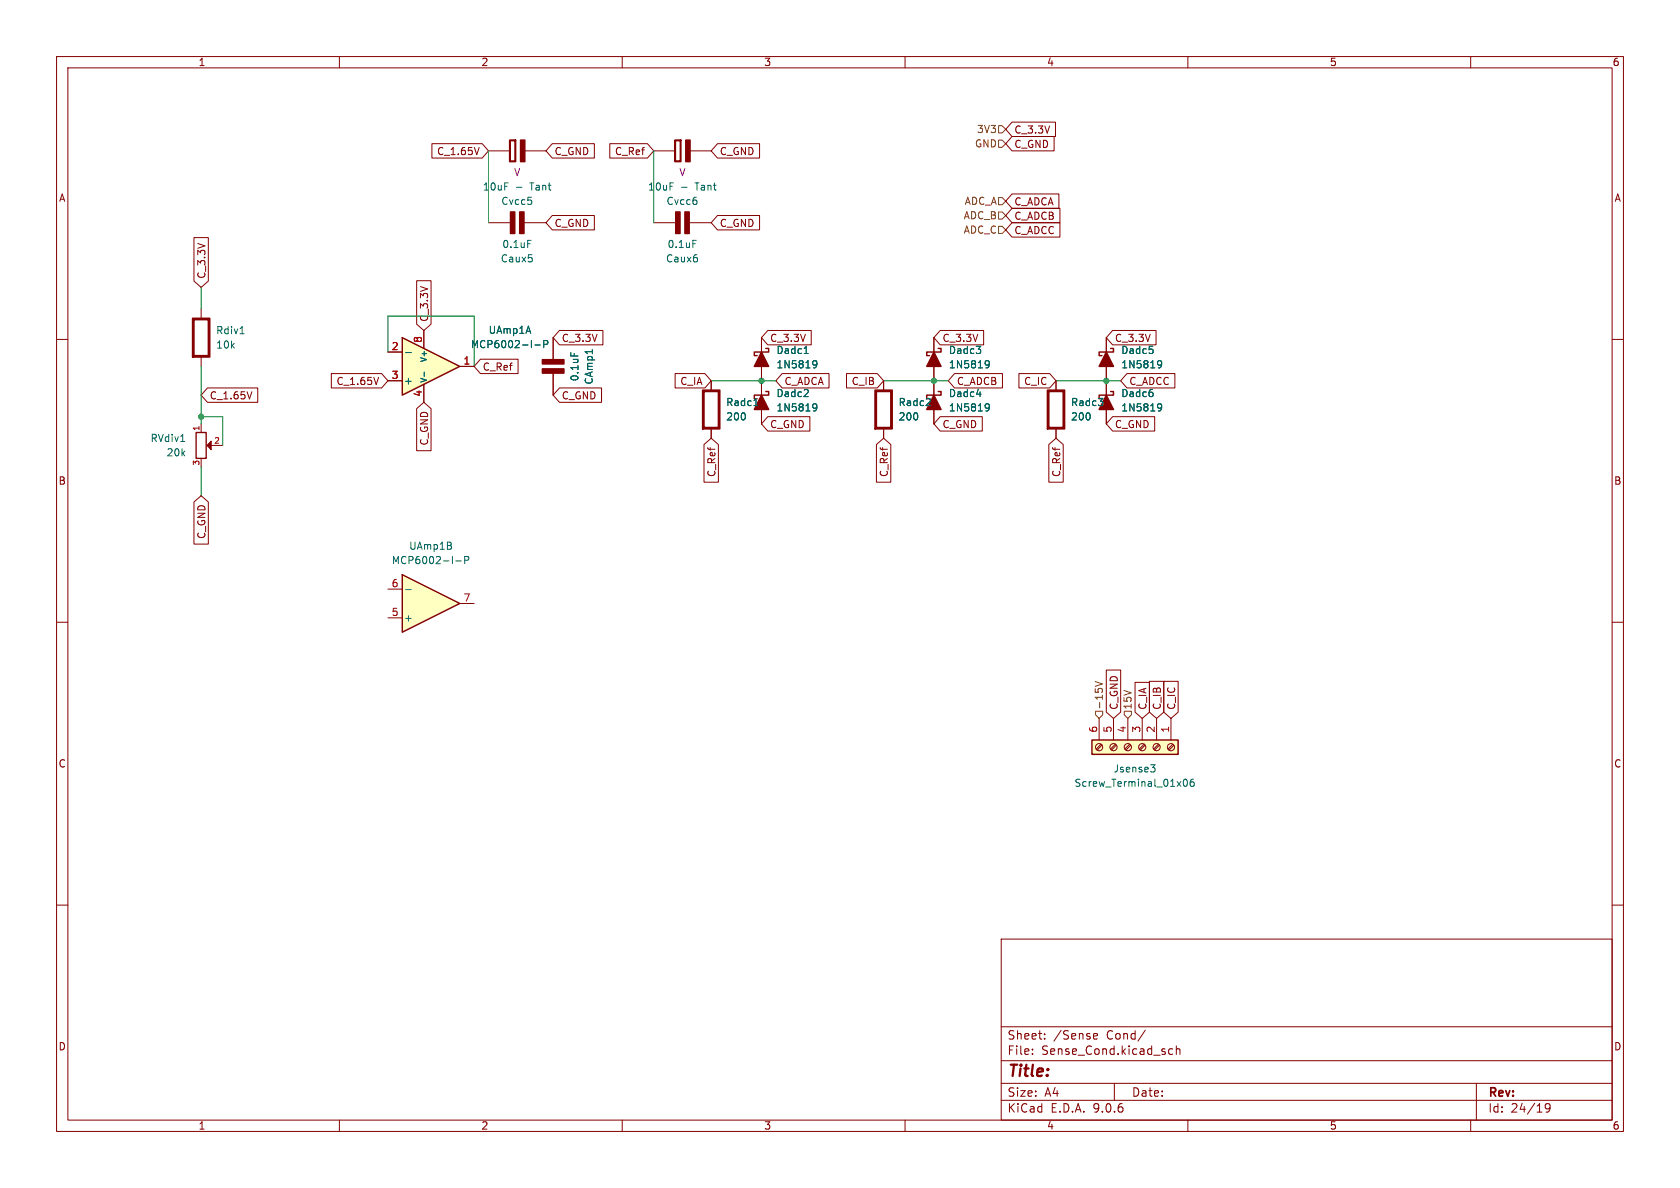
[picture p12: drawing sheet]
<svg xmlns="http://www.w3.org/2000/svg" width="297mm" height="210mm" viewBox="0 0 297 210" stroke-linecap="round" stroke-linejoin="round" font-family="sans-serif">
<g fill="none" stroke="#840000" stroke-width=".18">
<path d="M10 10h277v190h-277zM12 12h273v186h-273zM60 10v2M110 10v2M160 10v2M210 10v2M260 10v2M134.6 59.7v15.2M165.1 59.7v7.6M10 60h2M35.6 74.9v1.5M37.4 78.7h2"/>
<path d="M125.7 67.3v1.7M125.7 75.8v1.7M195.6 67.3v7.6M285 60h2M35.6 81.1v1.5M10 110h2M285 110h2M10 160h2M177 166h108v32h-108zM285 160h2M60 198v2M110 198v2"/>
<path d="M160 198v2M177 194.5h108M177 191.5h108M177 187.5h108M177 181.5h108M182.5 186.3v.1M182.5 185.5v.1M184.7 183.6v.1M184.7 182.8v.1M193.3 183.5l.2 .2 .5-.1M193.3 182.9l.2-.2h.3l.2 .2v.2l-.7 .1M197 191.5v3"/>
<path d="M202.5 182.1l-1.3 2M206.6 186.1l.3 .3 .4-.1M207.3 185.5l-.4-.1-.3 .3M208 185.5l.2-.1 .3 .1 .1 .9M208 184.9v1.5M210 198v2M260 198v2M261 191.5v6.5M274 195.7l-.3 .3h-.2l-.3-.3 .1-.5 .4-.1 .3 .1a.99 .99 0 0 1-.4 1.4h-.3"/>
</g>
<g fill="#840000" stroke="#840000" stroke-width=".25">
<path d="M195.6 69.9l1.2 2.5h-2.5z"/>
<path d="M165.1 62.2l1.3 2.6h-2.6z"/>
<path d="M134.6 62.2l1.3 2.6h-2.6z"/>
<path d="M124.2 69h3.1v6.8h-3.1l.3-.2h2.5v-6.4h-2.5v6.4l-.3 .2z"/>
<path d="M134.6 69.9l1.3 2.5h-2.6z"/>
</g>
<path d="M135.4 61.6h.5v.6h-2.6v.7h.6M135.4 69.2h.5v.7h-2.6v.6h.6M165.9 61.6h.5v.6h-2.6v.7h.5M196.3 69.2h.5v.7h-2.5v.6h.5" fill="none" stroke="#840000" stroke-width=".25"/>
<g fill="none" stroke="#006464" stroke-width=".18">
<path d="M31.9 78h.8M133.3 71.7h.7M142.2 62.5h.7M142.9 69.1l-.1 .3-.7 .7h.8M143.8 71.4h.4l.1 .1a.84 .84 0 0 1-.3 1.2h-.2M143.8 63.8h.4l.1 .1a.84 .84 0 0 1-.3 1.1h-.2M144.4 71.9l-.2 .3-.4-.1M144.4 64.3l-.2 .2h-.4M172.6 61.2h.8l-.4 .5M173.3 61.8v.6M174.3 63.8h.3l.2 .1a.84 .84 0 0 1-.3 1.1h-.2M174.9 64.3l-.3 .2h-.3"/>
<path d="M203.7 69.4l.2 .2-.2 .5M204.8 71.4h.3l.2 .1a.84 .84 0 0 1-.3 1.2h-.2M205.4 71.9l-.3 .3-.3-.1"/>
</g>
<path d="M34.7 76.5h1.7v4.5h-1.7z" fill="none" stroke="#840000" stroke-width=".24"/>
<path d="M37.3 78v1.5l-.7-.8z" fill="#840000" stroke="#840000" stroke-width=".18"/>
<path d="M71.1 59.7l10.2 5.1-10.2 5.1z" fill="#ffffc2"/>
<path d="M71.1 59.7l10.2 5.1-10.2 5.1zM165.9 69.2h.5v.7h-2.6v.6h.5M196.3 61.6h.5v.6h-2.5v.7h.5" fill="none" stroke="#840000" stroke-width=".25"/>
<g fill="none" stroke="#840000" stroke-width=".18">
<path d="M86.4 39.4h3.8M86.4 26.7h3.7M92.6 39.4h3.9M92.8 26.7h3.7M115.6 39.4h3.9M115.6 26.7h3.7M121.8 39.4h3.9M122 26.7h3.7M35.6 54.6v1.7M74.9 58.4v3.2M97.8 59.7v3.9M195.6 59.7v7.6"/>
<path d="M35.6 63.1v1.7M68.6 62.2h2.5M68.6 67.3h2.5M74.9 67.9v3.2M81.3 64.8h2.5M97.8 66v3.9M156.2 67.3v1.7M156.2 75.8v1.7M165.1 67.3v7.6M186.7 67.3v1.7M186.7 75.8v1.7"/>
</g>
<g fill="none" stroke="#006464" stroke-width=".18">
<path d="M91.3 33.1h1M93.9 35.5v.5M120.5 33.1h1M123.2 35.5v.5M42.4 59h.8M93.3 42.5h.6M94 45.6v.6M122.5 42.5h.6M123.3 45.6v.6M71.7 62.3h1M75 65.8v.7M94.6 61h.9"/>
<path d="M96.1 60.9l.6-.1 .2-.2-.1-.3-.7-.1v1.3M100.9 62.3v.6M104.7 61.8v.7M164.4 70.5l.1 .2-.1 .3-.7 .7h.8M172.6 69.7h.8M174.3 71.4h.3l.2 .1a.84 .84 0 0 1-.3 1.2h-.2M174.9 71.9l-.3 .3-.3-.1M194.2 70.4h.8l-.5 .5M194.9 71v.6M203.2 61.2h.6M203.7 61.8l.2 .1-.2 .5M204.8 63.8h.3l.2 .1a.84 .84 0 0 1-.3 1.1h-.2"/>
<path d="M205.4 64.3l-.3 .2h-.3"/>
</g>
<g fill="#840000" stroke="#840000" stroke-width=".25">
<path d="M165.1 69.9l1.3 2.5h-2.6z"/>
<path d="M185.2 69h3v6.8h-3l.2-.2h2.6v-6.4h-2.6v6.4l-.2 .2z"/>
<path d="M119.5 37.5h.7v3.8h-.7z"/>
<path d="M121.1 37.5h.7v3.8h-.7z"/>
<path d="M119.3 24.8h1.1l-.1 .1h-.9v3.6h.9v-3.6l.1-.1v3.8h-1.1z"/>
<path d="M121.2 24.8h.8v3.8h-.8z"/>
<path d="M34 56.3h3.1v6.8h-3.1l.3-.2h2.5v-6.4h-2.5v6.4l-.3 .2z"/>
<path d="M90.2 37.5h.8v3.8h-.8z"/>
<path d="M91.9 37.5h.7v3.8h-.7z"/>
<path d="M90.1 24.8h1.1l-.1 .1h-.9v3.6h.9v-3.6l.1-.1v3.8h-1.1z"/>
<path d="M92 24.8h.8v3.8h-.8z"/>
<path d="M195.6 62.2l1.2 2.6h-2.5z"/>
<path d="M154.7 69h3v6.8h-3l.2-.2h2.6v-6.4h-2.6v6.4l-.2 .2z"/>
<path d="M95.9 63.6h3.8v.7h-3.8z"/>
<path d="M95.9 65.2h3.8v.8h-3.8z"/>
</g>
<path d="M193 130.8h15.3v2.6h-15.3z" fill="#ffffc2"/>
<path d="M193 130.8h15.3v2.6h-15.3z" fill="none" stroke="#840000" stroke-width=".25"/>
<g fill="none" stroke="#840000" stroke-width=".18">
<path d="M194.3 127v3.8M194.6 131.5l-.8 .9M194.8 131.7l-.8 .9M196.8 127v3.8M197.2 131.5l-.9 .9M197.4 131.7l-.9 .9M199.4 127v3.8M199.7 131.5l-.8 .9M199.9 131.7l-.8 .9M201.9 127v3.8M202.3 131.5l-.9 .9M202.4 131.7l-.8 .9"/>
<path d="M204.5 127v3.8M204.8 131.5l-.8 .9M205 131.7l-.9 .9M207 127v3.8M207.3 131.5l-.8 .9M207.5 131.7l-.8 .9"/>
<circle cx="194.3" cy="132.1" r=".63"/>
<circle cx="196.8" cy="132.1" r=".63"/>
<circle cx="199.4" cy="132.1" r=".63"/>
<circle cx="201.9" cy="132.1" r=".63"/>
<circle cx="204.5" cy="132.1" r=".63"/>
<circle cx="207" cy="132.1" r=".63"/>
</g>
<path d="M203.4 135.2h.8l-.4 .5 .3 .1 .1 .4-.2 .3h-.4M209.3 137.9l.2-.2a.68 .68 0 0 1 .4 .7 .68 .68 0 0 1-.4 .6l-.2-.1-.1-.4zM211 137.7l-.4 .1a.86 .86 0 0 0 0 1.2l.5-.1v-.4l-.2-.3h-.3l-.2 .3" fill="none" stroke="#006464" stroke-width=".18"/>
<path d="M71.1 101.6l10.2 5.1-10.2 5.1z" fill="#ffffc2"/>
<path d="M71.1 101.6l10.2 5.1-10.2 5.1z" fill="none" stroke="#840000" stroke-width=".25"/>
<g fill="none" stroke="#840000" stroke-width=".18">
<path d="M76.4 25.4h8.8l1.2 1.3-1.2 1.2h-8.8zM84.7 26.1l-.4 1.2M97.6 25.4h7.5v2.5h-7.5l-1.1-1.2zM97.6 38.1h7.5v2.5h-7.5l-1.1-1.2zM107.8 25.4h6.7l1.1 1.3-1.1 1.2h-6.7zM126.8 38.1h7.5v2.5h-7.5l-1.1-1.2zM126.8 25.4h7.5v2.5h-7.5l-1.1-1.2zM178.9 34.3h8.3v2.5h-8.3l-1.1-1.2zM178.9 39.4h8.5v2.5h-8.5l-1.1-1.3zM178.9 24.1h7.5v2.6h-7.5l-1.1-1.3zM178.9 21.6h7.7v2.5h-7.7l-1.1-1.2zM178.9 36.8h8.5v2.6h-8.5l-1.1-1.3z"/>
<path d="M34.3 42h2.5v7.7l-1.2 1.1-1.3-1.1zM73.7 49.6h2.5v7.7l-1.3 1.1-1.2-1.1zM74.9 58.4v3.2M97.8 59.7v3.9M98.9 58.4h7.7v2.6h-7.7l-1.1-1.3zM134.6 59.7v2.5M135.7 58.4h7.7v2.6h-7.7l-1.1-1.3zM165.1 59.7v2.5M166.2 58.4h7.7v2.6h-7.7l-1.1-1.3zM195.6 59.7v2.5M196.7 58.4h7.7v2.6h-7.7l-1.1-1.3zM36.7 68.6h8.9v2.5h-8.9l-1.1-1.2z"/>
<path d="M44.5 69.3l-.4 1.2M58.6 66h8.9l1.1 1.3-1.1 1.3h-8.9zM66.9 66.7l-.4 1.3M68.6 62.2h2.5M68.6 67.3h2.5M73.7 72.2l1.2-1.1 1.3 1.1v7.5h-2.5zM74.9 67.9v3.2M81.3 64.8h2.5M84.9 63.5h6.7v2.5h-6.7l-1.1-1.2zM97.8 66v3.9M98.9 68.6h7.4v2.5h-7.4l-1.1-1.2zM119.4 66h5.2l1.1 1.3-1.1 1.3h-5.2z"/>
<path d="M124.5 78.6l1.2-1.1 1.3 1.1v6.6h-2.5zM125.7 67.3v1.7M125.7 75.8v1.7M134.6 64.8v5.1M134.6 72.4v2.5M135.7 73.7h7.5v2.5h-7.5l-1.1-1.3zM138.3 66h8.3v2.6h-8.3l-1.1-1.3zM149.7 66h5.4l1.1 1.3-1.1 1.3h-5.4zM154.9 78.6l1.3-1.1 1.3 1.1v6.6h-2.6zM156.2 67.3v1.7M156.2 75.8v1.7M165.1 64.8v5.1"/>
<path d="M165.1 72.4v2.5M166.2 73.7h7.5v2.5h-7.5l-1.1-1.3zM168.8 66h8.4v2.6h-8.4l-1.2-1.3zM180.1 66h5.5l1.1 1.3-1.1 1.3h-5.5zM185.4 78.6l1.3-1.1 1.3 1.1v6.6h-2.6zM186.7 67.3v1.7M186.7 75.8v1.7M195.6 64.8v5.1M195.6 72.4v2.5M196.7 73.7h7.4v2.5h-7.4l-1.1-1.3zM199.2 66h8.5v2.6h-8.5l-1.1-1.3zM34.3 88.7l1.3-1.1 1.2 1.1v7.5h-2.5z"/>
<path d="M68.6 104.1h2.5M68.6 109.2h2.5M81.3 106.7h2.5M195.6 118.4h2.5v7.5l-1.3 1.1-1.2-1.1zM200.7 120.6h2.5v5.3l-1.3 1.1-1.2-1.1zM203.2 120.4h2.5v5.5l-1.2 1.1-1.3-1.1zM205.7 120.4h2.6v5.5l-1.3 1.1-1.3-1.1z"/>
</g>
<g fill="none" stroke="#006464" stroke-width=".18">
<path d="M71.7 62.3h1M75 65.8v.7M94.6 61h.9M96.1 60.9l.6-.1 .2-.2-.1-.3-.7-.1v1.3M100.9 62.3v.6M104.7 61.8v.7M133.3 71.7h.7M142.2 62.5h.7M142.9 69.1l-.1 .3-.7 .7h.8M143.8 63.8h.4l.1 .1a.84 .84 0 0 1-.3 1.1h-.2M143.8 71.4h.4l.1 .1a.84 .84 0 0 1-.3 1.2h-.2M144.4 64.3l-.2 .2h-.4"/>
<path d="M144.4 71.9l-.2 .3-.4-.1M164.4 70.5l.1 .2-.1 .3-.7 .7h.8M172.6 61.2h.8l-.4 .5M172.6 69.7h.8M173.3 61.8v.6M174.3 63.8h.3l.2 .1a.84 .84 0 0 1-.3 1.1h-.2M174.3 71.4h.3l.2 .1a.84 .84 0 0 1-.3 1.2h-.2M174.9 64.3l-.3 .2h-.3M174.9 71.9l-.3 .3-.3-.1M194.2 70.4h.8l-.5 .5M194.9 71v.6M203.2 61.2h.6"/>
<path d="M203.7 69.4l.2 .2-.2 .5M203.7 61.8l.2 .1-.2 .5M204.8 63.8h.3l.2 .1a.84 .84 0 0 1-.3 1.1h-.2M204.8 71.4h.3l.2 .1a.84 .84 0 0 1-.3 1.2h-.2M205.4 64.3l-.3 .2h-.3M205.4 71.9l-.3 .3-.3-.1M80.6 99.2h1M82.2 99h.6l.1-.2-.1-.3-.6-.1v1.2M71.7 104.2h1"/>
</g>
<path d="M176.5 34.9h.7l.6 .7-.6 .6h-.7zM176.5 22.2h.7l.6 .7-.6 .6h-.7zM176.5 24.8h.7l.6 .6-.6 .6h-.7zM176.5 37.5h.7l.6 .6-.6 .6h-.7zM176.5 40h.7l.6 .6-.6 .7h-.7zM193.6 120.5l1.3 .4-1.3 .4M193.7 125.7h1.2v.7l-.6 .6-.6-.6zM198.8 125.7h1.2v.7l-.6 .6-.6-.6z" fill="none" stroke="#725600" stroke-width=".18"/>
<path d="M86.4 26.7v12.7M115.6 26.7v12.7M35.6 50.8v3.8M35.6 64.8v10.1M35.6 73.7h3.8v5M68.6 62.2v-6.3h15.2v8.9M125.7 67.3h11.5M156.2 67.3h11.4M186.7 67.3h11.4M35.6 82.6v5" fill="none" stroke="#009600" stroke-width=".18"/>
<g fill="#009600" stroke="#009600" stroke-width=".18">
<circle cx="195.6" cy="67.3" r=".46"/>
<circle cx="165.1" cy="67.3" r=".46"/>
<circle cx="35.6" cy="73.7" r=".46"/>
<circle cx="134.6" cy="67.3" r=".46"/>
</g>
<text font-size="2.8" fill="#840000" x="178" y="190.9">Title:</text>
<g font-size="2.1" fill="#840000">
<text x="178" y="184">Sheet:</text>
<text x="186.2" y="184">/Sense</text>
<text x="195.7" y="184">Cond/</text>
<text x="178" y="186.7">File:</text>
<text x="184.1" y="186.7">Sense_Cond.kicad_sch</text>
<text x="178" y="196.9">KiCad</text>
<text x="178" y="194.1">Size:</text>
<text x="184.7" y="194.1">A4</text>
<text x="185.7" y="196.9">E.D.A.</text>
<text x="193.3" y="196.9">9.0.6</text>
<text x="200" y="194.1">Date:</text>
<text x="263" y="194.3">Rev:</text>
<text x="263" y="196.9">Id:</text>
<text x="267.1" y="196.9">24/19</text>
</g>
<g font-size="1.8" fill="#840000">
<text x="35" y="11.9">1</text>
<text x="85" y="11.9">2</text>
<text x="135" y="11.9">3</text>
<text x="185" y="11.9">4</text>
<text x="235" y="11.9">5</text>
<text x="285" y="11.9">6</text>
<text x="179.2" y="23.8">C_3.3V</text>
<text x="77.2" y="27.6">C_1.65V</text>
<text x="97.9" y="27.6">C_GND</text>
<text x="108.6" y="27.6">C_Ref</text>
<text x="127.2" y="27.6">C_GND</text>
<text x="179.2" y="26.4">C_GND</text>
<text x="10.3" y="35.9">A</text>
<text x="285.3" y="35.9">A</text>
<text x="97.9" y="40.3">C_GND</text>
<text x="127.2" y="40.3">C_GND</text>
<text x="179.2" y="36.5">C_ADCA</text>
<text x="179.2" y="41.6">C_ADCC</text>
<text x="179.2" y="39.1">C_ADCB</text>
<text x="36.5" y="49.4" transform="rotate(-90 36.5 49.4)">C_3.3V</text>
<text x="75.9" y="57" transform="rotate(-90 75.9 57)">C_3.3V</text>
<text x="85.2" y="65.7">C_Ref</text>
<text x="99.2" y="60.6">C_3.3V</text>
<text x="136" y="60.6">C_3.3V</text>
<text x="166.5" y="60.6">C_3.3V</text>
<text x="197" y="60.6">C_3.3V</text>
<text x="37" y="70.8">C_1.65V</text>
<text x="59.4" y="68.3">C_1.65V</text>
<text x="99.2" y="70.8">C_GND</text>
<text x="120.2" y="68.3">C_IA</text>
<text x="150.5" y="68.3">C_IB</text>
<text x="169.1" y="68.3">C_ADCB</text>
<text x="180.9" y="68.3">C_IC</text>
<text x="199.5" y="68.3">C_ADCC</text>
<text x="136" y="75.9">C_GND</text>
<text x="166.5" y="75.9">C_GND</text>
<text x="197" y="75.9">C_GND</text>
<text x="75.9" y="78.9" transform="rotate(-90 75.9 78.9)">C_GND</text>
<text x="10.3" y="85.9">B</text>
<text x="126.7" y="84.4" transform="rotate(-90 126.7 84.4)">C_Ref</text>
<text x="157.2" y="84.4" transform="rotate(-90 157.2 84.4)">C_Ref</text>
<text x="187.6" y="84.4" transform="rotate(-90 187.6 84.4)">C_Ref</text>
<text x="285.3" y="85.9">B</text>
<text x="36.5" y="95.4" transform="rotate(-90 36.5 95.4)">C_GND</text>
<text x="197.8" y="125.6" transform="rotate(-90 197.8 125.6)">C_GND</text>
<text x="202.9" y="125.6" transform="rotate(-90 202.9 125.6)">C_IA</text>
<text x="205.4" y="125.6" transform="rotate(-90 205.4 125.6)">C_IB</text>
<text x="208" y="125.6" transform="rotate(-90 208 125.6)">C_IC</text>
<text x="10.3" y="135.9">C</text>
<text x="285.3" y="135.9">C</text>
<text x="10.3" y="185.9">D</text>
<text x="285.3" y="185.9">D</text>
<text x="35" y="199.9">1</text>
<text x="85" y="199.9">2</text>
<text x="135" y="199.9">3</text>
<text x="185" y="199.9">4</text>
<text x="235" y="199.9">5</text>
<text x="285" y="199.9">6</text>
</g>
<g font-size="1.8" fill="#725600">
<text x="172.6" y="23.7">3V3</text>
<text x="172.3" y="26.3">GND</text>
<text x="170.3" y="39">ADC_B</text>
<text x="170.3" y="41.5">ADC_C</text>
<text x="170.5" y="36.4">ADC_A</text>
<text x="195.2" y="125.5" transform="rotate(-90 195.2 125.5)">-15V</text>
<text x="200.3" y="125.5" transform="rotate(-90 200.3 125.5)">15V</text>
</g>
<g font-size="1.8" fill="#006464">
<text x="85.3" y="33.9">10uF</text>
<text x="93.8" y="33.9">Tant</text>
<text x="114.5" y="33.9">10uF</text>
<text x="123" y="33.9">Tant</text>
<text x="88.5" y="36.4">Cvcc5</text>
<text x="117.7" y="36.4">Cvcc6</text>
<text x="88.4" y="46.6">Caux5</text>
<text x="88.7" y="44">0.1uF</text>
<text x="117.6" y="46.6">Caux6</text>
<text x="117.9" y="44">0.1uF</text>
<text x="38.1" y="59.3">Rdiv1</text>
<text x="86.3" y="59.2">UAmp1A</text>
<text x="38.1" y="61.8">10k</text>
<text x="83.1" y="61.8">MCP6002-I-P</text>
<text x="137.2" y="62.8">Dadc1</text>
<text x="137.2" y="65.3">1N5819</text>
<text x="167.6" y="62.8">Dadc3</text>
<text x="167.6" y="65.3">1N5819</text>
<text x="198.1" y="62.8">Dadc5</text>
<text x="198.1" y="65.3">1N5819</text>
<text x="71.3" y="68.2">+</text>
<text x="102.5" y="67.5" transform="rotate(-90 102.5 67.5)">0.1uF</text>
<text x="105" y="68.1" transform="rotate(-90 105 68.1)">CAmp1</text>
<text x="128.3" y="72">Radc1</text>
<text x="137.2" y="70.4">Dadc2</text>
<text x="138.6" y="68.3">C_ADCA</text>
<text x="158.8" y="72">Radc2</text>
<text x="167.6" y="70.4">Dadc4</text>
<text x="189.2" y="72">Radc3</text>
<text x="198.1" y="70.4">Dadc6</text>
<text x="128.3" y="74.5">200</text>
<text x="137.2" y="72.9">1N5819</text>
<text x="158.8" y="74.5">200</text>
<text x="167.6" y="72.9">1N5819</text>
<text x="189.2" y="74.5">200</text>
<text x="198.1" y="72.9">1N5819</text>
<text x="26.5" y="78.3">RVdiv1</text>
<text x="29.4" y="80.9">20k</text>
<text x="69.2" y="99.9">MCP6002-I-P</text>
<text x="72.2" y="97.4">UAmp1B</text>
<text x="71.3" y="110.1">+</text>
<text x="196.8" y="136.8">Jsense3</text>
<text x="189.9" y="139.3">Screw_Terminal_01x06</text>
</g>
<g font-size="1.8" fill="#840084">
<text x="90.8" y="31.3">V</text>
<text x="120" y="31.3">V</text>
</g>
<g font-size="1.8" fill="#a90000">
<text x="69.1" y="62">2</text>
<text x="74.7" y="60.7" transform="rotate(-90 74.7 60.7)">8</text>
<text x="81.8" y="64.5">1</text>
<text x="69.1" y="67.1">3</text>
<text x="74.7" y="70.2" transform="rotate(-90 74.7 70.2)">4</text>
<text x="69.1" y="103.9">6</text>
<text x="81.8" y="106.4">7</text>
<text x="69.1" y="109">5</text>
<text x="194.1" y="129.6" transform="rotate(-90 194.1 129.6)">6</text>
<text x="196.6" y="129.6" transform="rotate(-90 196.6 129.6)">5</text>
<text x="199.1" y="129.6" transform="rotate(-90 199.1 129.6)">4</text>
<text x="201.7" y="129.6" transform="rotate(-90 201.7 129.6)">3</text>
<text x="204.2" y="129.6" transform="rotate(-90 204.2 129.6)">2</text>
<text x="206.8" y="129.6" transform="rotate(-90 206.8 129.6)">1</text>
</g>
<g font-size="1.4" fill="#006464">
<text x="75.7" y="64.2" transform="rotate(-90 75.7 64.2)">V+</text>
<text x="75.7" y="67.7" transform="rotate(-90 75.7 67.7)">V-</text>
</g>
<g font-size="1.4" fill="#a90000">
<text x="35.3" y="76.3" transform="rotate(-90 35.3 76.3)">1</text>
<text x="35.3" y="82.4" transform="rotate(-90 35.3 82.4)">3</text>
<text x="37.8" y="78.5">2</text>
</g>
</svg>
